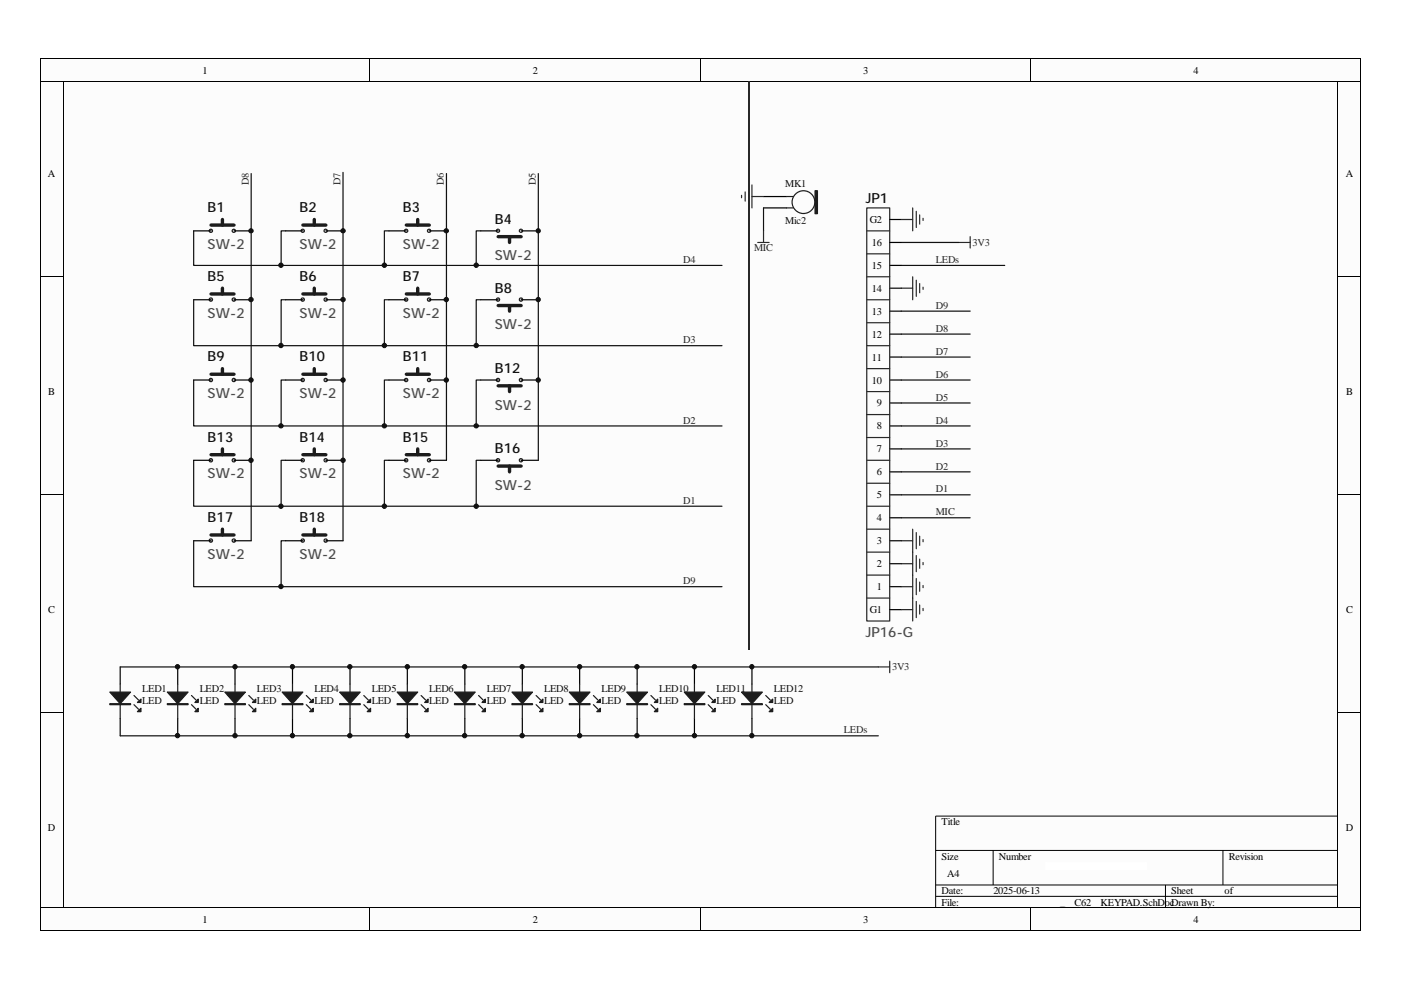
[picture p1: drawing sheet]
<svg xmlns="http://www.w3.org/2000/svg" width="297mm" height="210mm" viewBox="0 0 297 210" stroke-linecap="round" stroke-linejoin="round" font-family="sans-serif">
<g fill="#fcfcfc">
<path d="M8.5 12.6h280v184.8h-280z"/>
<path d="M13.4 17.4h270.2v175.1h-270.2z"/>
</g>
<g fill="none" stroke="#000" stroke-width=".21">
<path d="M8.4 17.4h280.1M8.4 12.5h280.1M8.5 12.5v184.9M13.4 17.3v175.2M78.4 12.5v4.9M148.5 12.5v4.9M218.5 12.5v4.9M283.6 17.3v175.2M288.5 12.5v184.9M8.4 58.7h5M283.6 58.7h4.9M8.4 104.9h5"/>
<path d="M283.6 104.9h4.9M8.4 151.1h5M283.6 151.1h4.9M283.6 173h-85.2v19.5M8.4 192.5h280.1M8.4 197.3h280.1M78.4 192.4v5M148.5 192.4v5M198.4 180.3h85.2M198.4 187.6h85.2M198.4 190h85.2M210.6 180.3v7.3"/>
<path d="M218.5 192.4v5M247.1 187.6v4.9M259.3 180.3v7.3"/>
</g>
<path d="M60.6 49h3.6M69.1 49h3.6M82.5 49h3.6M91 49h3.7M161.9 44.1h4.9M161.9 41.7h4.9" fill="none" stroke="#000" stroke-width=".25"/>
<g fill="none" stroke="#1c1c1c" stroke-width=".25">
<path d="M166.8 41.7h1.4M166.8 44.1h1.4"/>
<circle cx="170.4" cy="42.9" r="2.41"/>
</g>
<path d="M172.8 40.4h.5v4.9h-.5z" fill-rule="evenodd" fill="#1c1c1c" stroke="#1c1c1c" stroke-width=".25"/>
<g fill="none" stroke="#0e0e0e" stroke-width=".25">
<path d="M94.7 36.8v60.8M41.1 49v7.3h112M60.6 49h-1v7.3M82.5 49h-1v7.3M101.9 49h-.9v7.3M161.9 44.1v4.9M41.1 63.6v9.7h112M60.6 63.6h-1v9.7M82.5 63.6h-1v9.7M101.9 63.6h-.9v9.7M41.1 80.6v9.7h112M41.1 97.6v9.7h112"/>
<path d="M60.6 80.6h-1v9.7M60.6 97.6h-1v9.7M82.5 80.6h-1v9.7M82.5 97.6h-1v9.7M101.9 97.6h-.9v9.7M101.9 80.6h-.9v9.7"/>
</g>
<path d="M158.7 17.3v120.4M159.4 39.2v4.9M157.2 41.4v.5M158 40.7v1.9M159.4 41.7h2.5M160.7 51.4h2.4M161.9 49v2.4" fill="none" stroke="#262626" stroke-width=".25"/>
<path d="M64.1 48.9h.2v.1h-.2zM64.2 47.7h4.9M66.6 46.5v1.2M69 48.9h.1v.1h-.1zM86 48.9h.2v.1h-.2zM86.1 47.7h4.9M88.6 46.5v1.2M90.9 48.9h.2v.1h-.2z" fill="none" stroke="#1c1c1c" stroke-width=".72"/>
<g fill="#fcfcfc" stroke="#1c1c1c" stroke-width=".72">
<path d="M110.4 48.9h.1v.1h-.1z" fill-rule="evenodd"/>
<path d="M105.5 48.9h.2v.1h-.2z" fill-rule="evenodd"/>
</g>
<g fill="none" stroke="#000" stroke-width=".25">
<path d="M101.9 49h3.7M110.5 49h3.6M60.6 63.6h3.6M69.1 63.6h3.6M82.5 63.6h3.6M91 63.6h3.7M41.1 97.6h3.6M49.6 97.6h3.7M60.6 97.6h3.6M60.6 80.6h3.6M69.1 97.6h3.6M69.1 80.6h3.6"/>
<path d="M82.5 97.6h3.6M82.5 80.6h3.6M91 97.6h3.7M91 80.6h3.7"/>
</g>
<g fill="none" stroke="#1c1c1c" stroke-width=".72">
<path d="M105.6 50.2h4.9M108 50.2v1.2M64.1 63.4h.2v.2h-.2zM64.2 79.3h4.9M64.2 62.3h4.9M66.6 61.1v1.2M66.6 78.2v1.1M69 63.4h.1v.2h-.1zM86 63.4h.2v.2h-.2zM86.1 79.3h4.9M86.1 62.3h4.9M88.6 61.1v1.2"/>
<path d="M88.6 78.2v1.1M90.9 63.4h.2v.2h-.2zM44.6 97.5h.2v.2h-.2zM44.7 96.4h4.9M47.2 95.2v1.2M49.5 97.5h.2v.2h-.2zM64.1 97.5h.2v.2h-.2zM64.1 80.5h.2v.2h-.2zM64.2 96.4h4.9M66.6 95.2v1.2M69 97.5h.1v.2h-.1zM69 80.5h.1v.2h-.1z"/>
<path d="M86 80.5h.2v.2h-.2zM86 97.5h.2v.2h-.2zM86.1 96.4h4.9M88.6 95.2v1.2M90.9 80.5h.2v.2h-.2zM90.9 97.5h.2v.2h-.2z"/>
</g>
<g fill="#fcfcfc" stroke="#1c1c1c" stroke-width=".72">
<path d="M110.4 97.5h.1v.2h-.1z" fill-rule="evenodd"/>
<path d="M105.5 97.5h.2v.2h-.2z" fill-rule="evenodd"/>
</g>
<path d="M101.9 97.6h3.7M110.5 97.6h3.6" fill="none" stroke="#000" stroke-width=".25"/>
<path d="M105.6 98.8h4.9M108 98.8v1.2" fill="none" stroke="#1c1c1c" stroke-width=".72"/>
<g fill="#fcfcfc" stroke="#1c1c1c" stroke-width=".72">
<path d="M110.4 80.5h.1v.2h-.1z" fill-rule="evenodd"/>
<path d="M105.5 80.5h.2v.2h-.2z" fill-rule="evenodd"/>
</g>
<path d="M101.9 80.6h3.7M110.5 80.6h3.6" fill="none" stroke="#000" stroke-width=".25"/>
<path d="M105.6 81.8h4.9M108 81.8v1.2" fill="none" stroke="#1c1c1c" stroke-width=".72"/>
<g fill="#fcfcfc" stroke="#1c1c1c" stroke-width=".72">
<path d="M110.4 63.4h.1v.2h-.1z" fill-rule="evenodd"/>
<path d="M105.5 63.4h.2v.2h-.2z" fill-rule="evenodd"/>
</g>
<g fill="none" stroke="#000" stroke-width=".25">
<path d="M41.1 49h3.6M49.6 49h3.7M188.6 56.3h2.5M188.6 51.4h2.5M188.6 46.5h2.5M41.1 63.6h3.6M49.6 63.6h3.7M101.9 63.6h3.7M110.5 63.6h3.6M188.6 75.7h2.5M188.6 70.8h2.5M188.6 66h2.5"/>
<path d="M188.6 61.1h2.5M41.1 80.6h3.6M49.6 80.6h3.7M188.6 80.6h2.5M188.6 95.2h2.5M188.6 90.3h2.5M188.6 85.4h2.5M41.1 114.7h3.6M49.6 114.7h3.7M60.6 114.7h3.6M69.1 114.7h3.6M188.6 114.7h2.5"/>
<path d="M188.6 119.5h2.5M188.6 109.8h2.5M188.6 104.9h2.5M188.6 100h2.5M188.6 124.4h2.5M188.6 129.3h2.5M25.5 141.4v3.6M25.5 152.3v3.7M37.7 141.4v3.6M37.7 152.3v3.7M49.8 141.4v3.6M49.8 152.3v3.7"/>
<path d="M62 141.4v3.6M62 152.3v3.7M74.2 141.4v3.6M74.2 152.3v3.7M86.4 141.4v3.6M86.4 152.3v3.7M98.6 141.4v3.6M98.6 152.3v3.7M110.7 141.4v3.6M110.7 152.3v3.7M122.9 141.4v3.6M122.9 152.3v3.7"/>
<path d="M135.1 141.4v3.6M135.1 152.3v3.7M147.2 141.4v3.6M147.2 152.3v3.7M159.4 141.4v3.6M159.4 152.3v3.7"/>
</g>
<g fill="none" stroke="#1c1c1c" stroke-width=".72">
<path d="M44.6 48.9h.2v.1h-.2zM44.7 47.7h4.9M47.2 46.5v1.2M49.5 48.9h.2v.1h-.2zM44.6 63.4h.2v.2h-.2zM44.7 62.3h4.9M44.7 79.3h4.9M47.2 61.1v1.2M47.2 78.2v1.1M49.5 63.4h.2v.2h-.2zM105.6 64.8h4.9M108 64.8v1.2"/>
<path d="M44.6 80.5h.2v.2h-.2zM49.5 80.5h.2v.2h-.2zM44.6 114.5h.2v.2h-.2zM44.7 113.4h4.9M47.2 112.2v1.2M49.5 114.5h.2v.2h-.2zM64.1 114.5h.2v.2h-.2zM64.2 113.4h4.9M66.6 112.2v1.2M69 114.5h.1v.2h-.1z"/>
</g>
<g fill="none" stroke="#0e0e0e" stroke-width=".25">
<path d="M53.3 36.8v77.9M72.7 36.5v78.2M114.1 36.8v60.8M191.1 56.3h21.9M191.1 51.4h12.2M191.1 75.7h14.6M191.1 70.8h14.6M191.1 66h14.6M191.1 95.2h14.6M191.1 90.3h14.6M191.1 85.4h14.6M191.1 80.6h14.6"/>
<path d="M41.1 114.7v9.7h112M60.6 114.7h-1v9.7M191.1 104.9h14.6M191.1 100h14.6M191.1 109.8h14.6M25.5 141.4h160.7M25.5 156h160.7"/>
</g>
<g fill="none" stroke="#262626" stroke-width=".25">
<path d="M183.8 44.1h4.8v87.6h-4.8zM183.8 58.7h4.8M183.8 53.8h4.8M183.8 49h4.8M191.1 46.5h2.4M193.5 44.1v4.9M193.5 58.7v4.9M194.3 44.8v3.4M194.3 59.4v3.4M195 45.6v1.9M195.7 46.3v.5M203.3 51.4h2.4"/>
<path d="M205.7 50.2v2.4M183.8 78.2h4.8M183.8 73.3h4.8M183.8 68.4h4.8M183.8 63.6h4.8M191.1 61.1h2.4M195 60.1v2M195.7 60.9v.5M183.8 97.6h4.8M183.8 92.8h4.8M183.8 87.9h4.8M183.8 83h4.8"/>
<path d="M183.8 117.1h4.8M183.8 112.2h4.8M183.8 107.3h4.8M183.8 102.5h4.8M191.1 114.7h2.4M191.1 119.5h2.4M193.5 112.2v19.5M194.3 112.9v3.4M194.3 117.8v3.4M195 113.7v1.9M195 118.5v2M195.7 114.4v.5"/>
<path d="M195.7 119.3v.4M183.8 121.9h4.8M183.8 126.8h4.8M191.1 124.4h2.4M191.1 129.3h2.4M194.3 122.7v3.4M194.3 127.5v3.5M195 123.4v2M195 128.3v1.9M195.7 124.1v.5M195.7 129v.5M186.2 141.4h2.4"/>
<path d="M188.6 140.2v2.4"/>
</g>
<g fill="none" stroke="#1c1c1c" stroke-width=".25">
<path d="M25.5 145v7.3M28.4 149.4l1 1M28.4 147.5l1 .9M37.7 145v7.3M40.6 149.4l1 1M40.6 147.5l1 .9M49.8 145v7.3M52.7 149.4l1 1M52.7 147.5l1 .9M62 145v7.3M64.9 149.4l1 1M64.9 147.5l1 .9"/>
<path d="M74.2 145v7.3M77.1 149.4l1 1M77.1 147.5l1 .9M86.4 145v7.3M89.3 149.4l1 1M89.3 147.5l1 .9M98.6 145v7.3M101.5 149.4l.9 1M101.5 147.5l.9 .9M110.7 145v7.3M113.7 149.4l.9 1M113.7 147.5l.9 .9"/>
<path d="M122.9 145v7.3M125.8 149.4l1 1M125.8 147.5l1 .9M135.1 145v7.3M138 149.4l1 1M138 147.5l1 .9M147.2 145v7.3M150.2 149.4l.9 1M150.2 147.5l.9 .9M159.4 145v7.3M162.3 149.4l1 1M162.3 147.5l1 .9"/>
</g>
<g fill="#1c1c1c" stroke="#1c1c1c" stroke-width=".25">
<path d="M23.3 146.7h4.4l-2.2 2.5z" fill-rule="evenodd"/>
<path d="M23.3 149.2h4.4v.2h-4.4z" fill-rule="evenodd"/>
<path d="M29.1 150.9l.8-.7v.7z" fill-rule="evenodd"/>
<path d="M29.1 148.9l.8-.7v.7z" fill-rule="evenodd"/>
<path d="M35.5 146.7h4.4l-2.2 2.5z" fill-rule="evenodd"/>
<path d="M35.5 149.2h4.4v.2h-4.4z" fill-rule="evenodd"/>
<path d="M42 150.2v.7h-.7z" fill-rule="evenodd"/>
<path d="M41.3 148.9l.7-.7v.7z" fill-rule="evenodd"/>
<path d="M47.7 146.7h4.3l-2.2 2.5z" fill-rule="evenodd"/>
<path d="M47.7 149.2h4.3v.2h-4.3z" fill-rule="evenodd"/>
<path d="M54.2 150.2v.7h-.7z" fill-rule="evenodd"/>
<path d="M53.5 148.9l.7-.7v.7z" fill-rule="evenodd"/>
<path d="M59.8 146.7h4.4l-2.2 2.5z" fill-rule="evenodd"/>
<path d="M59.8 149.2h4.4v.2h-4.4z" fill-rule="evenodd"/>
<path d="M65.7 150.9l.7-.7v.7z" fill-rule="evenodd"/>
<path d="M65.7 148.9l.7-.7v.7z" fill-rule="evenodd"/>
<path d="M72 146.7h4.4l-2.2 2.5z" fill-rule="evenodd"/>
<path d="M72 149.2h4.4v.2h-4.4z" fill-rule="evenodd"/>
<path d="M78.6 150.2v.7h-.7z" fill-rule="evenodd"/>
<path d="M77.9 148.9l.7-.7v.7z" fill-rule="evenodd"/>
<path d="M84.2 146.7h4.4l-2.2 2.5z" fill-rule="evenodd"/>
<path d="M84.2 149.2h4.4v.2h-4.4z" fill-rule="evenodd"/>
<path d="M90.8 150.2v.7h-.8z" fill-rule="evenodd"/>
<path d="M90.8 148.2v.7h-.8z" fill-rule="evenodd"/>
<path d="M96.4 146.7h4.4l-2.2 2.5z" fill-rule="evenodd"/>
<path d="M96.4 149.2h4.4v.2h-4.4z" fill-rule="evenodd"/>
<path d="M102.9 150.2v.7h-.7z" fill-rule="evenodd"/>
<path d="M102.2 148.9l.7-.7v.7z" fill-rule="evenodd"/>
<path d="M108.5 146.7h4.4l-2.2 2.5z" fill-rule="evenodd"/>
<path d="M108.5 149.2h4.4v.2h-4.4z" fill-rule="evenodd"/>
<path d="M115.1 150.2v.7h-.7z" fill-rule="evenodd"/>
<path d="M114.4 148.9l.7-.7v.7z" fill-rule="evenodd"/>
<path d="M120.7 146.7h4.4l-2.2 2.5z" fill-rule="evenodd"/>
<path d="M120.7 149.2h4.4v.2h-4.4z" fill-rule="evenodd"/>
<path d="M126.5 150.9l.8-.7v.7z" fill-rule="evenodd"/>
<path d="M126.5 148.9l.8-.7v.7z" fill-rule="evenodd"/>
<path d="M132.9 146.7h4.4l-2.2 2.5z" fill-rule="evenodd"/>
<path d="M132.9 149.2h4.4v.2h-4.4z" fill-rule="evenodd"/>
<path d="M139.4 150.2v.7h-.7z" fill-rule="evenodd"/>
<path d="M138.7 148.9l.7-.7v.7z" fill-rule="evenodd"/>
<path d="M145.1 146.7h4.3l-2.2 2.5z" fill-rule="evenodd"/>
<path d="M145.1 149.2h4.3v.2h-4.3z" fill-rule="evenodd"/>
<path d="M151.6 150.2v.7h-.7z" fill-rule="evenodd"/>
<path d="M150.9 148.9l.7-.7v.7z" fill-rule="evenodd"/>
<path d="M157.2 146.7h4.4l-2.2 2.5z" fill-rule="evenodd"/>
<path d="M157.2 149.2h4.4v.2h-4.4z" fill-rule="evenodd"/>
<path d="M163.1 150.9l.7-.7v.7z" fill-rule="evenodd"/>
<path d="M163.1 148.9l.7-.7v.7z" fill-rule="evenodd"/>
</g>
<g fill="#0e0e0e" stroke="#0e0e0e" stroke-width=".21">
<circle cx="37.6" cy="156" r=".46"/>
<circle cx="37.6" cy="141.4" r=".46"/>
<circle cx="49.8" cy="156" r=".46"/>
<circle cx="49.8" cy="141.4" r=".46"/>
<circle cx="53.2" cy="97.6" r=".46"/>
<circle cx="53.2" cy="80.6" r=".46"/>
<circle cx="53.2" cy="63.5" r=".46"/>
<circle cx="53.2" cy="48.9" r=".46"/>
<circle cx="59.6" cy="124.3" r=".46"/>
<circle cx="59.6" cy="107.3" r=".46"/>
<circle cx="59.6" cy="90.3" r=".46"/>
<circle cx="59.6" cy="73.3" r=".46"/>
<circle cx="59.6" cy="56.2" r=".46"/>
<circle cx="62" cy="156" r=".46"/>
<circle cx="62" cy="141.4" r=".46"/>
<circle cx="72.7" cy="97.6" r=".46"/>
<circle cx="72.7" cy="80.6" r=".46"/>
<circle cx="72.7" cy="63.5" r=".46"/>
<circle cx="72.7" cy="48.9" r=".46"/>
<circle cx="74.2" cy="156" r=".46"/>
<circle cx="74.2" cy="141.4" r=".46"/>
<circle cx="81.5" cy="107.3" r=".46"/>
<circle cx="81.5" cy="90.3" r=".46"/>
<circle cx="81.5" cy="73.3" r=".46"/>
<circle cx="81.5" cy="56.2" r=".46"/>
<circle cx="86.4" cy="156" r=".46"/>
<circle cx="86.4" cy="141.4" r=".46"/>
<circle cx="94.6" cy="80.6" r=".46"/>
<circle cx="94.6" cy="63.5" r=".46"/>
<circle cx="94.6" cy="48.9" r=".46"/>
<circle cx="98.5" cy="156" r=".46"/>
<circle cx="98.5" cy="141.4" r=".46"/>
<circle cx="101" cy="107.3" r=".46"/>
<circle cx="101" cy="90.3" r=".46"/>
<circle cx="101" cy="73.3" r=".46"/>
<circle cx="101" cy="56.2" r=".46"/>
<circle cx="110.7" cy="156" r=".46"/>
<circle cx="110.7" cy="141.4" r=".46"/>
<circle cx="114.1" cy="80.6" r=".46"/>
<circle cx="114.1" cy="63.5" r=".46"/>
<circle cx="114.1" cy="48.9" r=".45"/>
<circle cx="122.9" cy="156" r=".46"/>
<circle cx="122.9" cy="141.4" r=".46"/>
<circle cx="135" cy="156" r=".46"/>
<circle cx="135" cy="141.4" r=".46"/>
<circle cx="147.2" cy="156" r=".46"/>
<circle cx="147.2" cy="141.4" r=".46"/>
<circle cx="159.4" cy="156" r=".46"/>
<circle cx="159.4" cy="141.4" r=".46"/>
</g>
<path d="M221.7 182.9h21.4v1.4h-21.4z" fill="#fff" stroke="#fff" stroke-width=".35"/>
<g font-size="3" fill="#0e0e0e">
<text x="44" y="45">B1</text>
<text x="63.5" y="45">B2</text>
<text x="85.4" y="45">B3</text>
<text x="104.9" y="47.4">B4</text>
<text x="183.6" y="43.1">JP1</text>
<text x="44" y="59.6">B5</text>
<text x="63.5" y="59.6">B6</text>
<text x="85.4" y="59.6">B7</text>
<text x="104.9" y="62">B8</text>
<text x="44" y="76.6">B9</text>
<text x="63.5" y="76.6">B10</text>
<text x="85.4" y="76.6">B11</text>
<text x="104.9" y="79.1">B12</text>
<text x="44" y="93.7">B13</text>
<text x="63.5" y="93.7">B14</text>
<text x="85.4" y="93.7">B15</text>
<text x="104.9" y="96.1">B16</text>
<text x="44" y="110.7">B17</text>
<text x="63.5" y="110.7">B18</text>
</g>
<g font-size="3" fill="#4c4c4c">
<text x="44" y="52.8">SW-2</text>
<text x="63.5" y="52.8">SW-2</text>
<text x="85.4" y="52.8">SW-2</text>
<text x="104.9" y="55.2">SW-2</text>
<text x="44" y="67.4">SW-2</text>
<text x="63.5" y="67.4">SW-2</text>
<text x="85.4" y="67.4">SW-2</text>
<text x="104.9" y="69.8">SW-2</text>
<text x="44" y="84.4">SW-2</text>
<text x="63.5" y="84.4">SW-2</text>
<text x="85.4" y="84.4">SW-2</text>
<text x="104.9" y="86.8">SW-2</text>
<text x="44" y="101.4">SW-2</text>
<text x="63.5" y="101.4">SW-2</text>
<text x="85.4" y="101.4">SW-2</text>
<text x="104.9" y="103.9">SW-2</text>
<text x="44" y="118.5">SW-2</text>
<text x="63.5" y="118.5">SW-2</text>
<text x="183.6" y="135">JP16-G</text>
</g>
<g font-size="2.2">
<text x="43" y="15.6">1</text>
<text x="113" y="15.6">2</text>
<text x="183" y="15.6">3</text>
<text x="253" y="15.6">4</text>
<text x="10.2" y="37.5">A</text>
<text x="285.4" y="37.5">A</text>
<text x="184.4" y="47.3">G2</text>
<text x="184.9" y="52.1">16</text>
<text x="184.9" y="57">15</text>
<text x="184.9" y="61.9">14</text>
<text x="184.9" y="71.6">12</text>
<text x="184.9" y="66.7">13</text>
<text x="184.9" y="76.5">11</text>
<text x="10.2" y="83.7">B</text>
<text x="184.9" y="81.3">10</text>
<text x="285.4" y="83.7">B</text>
<text x="185.9" y="86.2">9</text>
<text x="185.9" y="95.9">7</text>
<text x="185.9" y="91">8</text>
<text x="185.9" y="100.8">6</text>
<text x="185.9" y="105.6">5</text>
<text x="185.9" y="110.5">4</text>
<text x="185.9" y="115.4">3</text>
<text x="185.9" y="125.1">1</text>
<text x="185.9" y="120.2">2</text>
<text x="10.2" y="129.9">C</text>
<text x="184.4" y="130">G1</text>
<text x="285.4" y="129.9">C</text>
<text x="10.2" y="176.2">D</text>
<text x="199.6" y="174.9">Title</text>
<text x="285.3" y="176.2">D</text>
<text x="199.6" y="182.3">Size</text>
<text x="200.8" y="185.9">A4</text>
<text x="211.8" y="182.3">Number</text>
<text x="260.5" y="182.3">Revision</text>
<text x="199.6" y="189.5">Date:</text>
<text x="199.6" y="192">File:</text>
<text x="210.6" y="189.5">2025-06-13</text>
<text x="224.8" y="192">_</text>
<text x="227.8" y="192">C62</text>
<text x="233.4" y="192">KEYPAD.SchDocDrawn By:</text>
<text x="248.3" y="189.5">Sheet</text>
<text x="259.6" y="189.5">of</text>
<text x="43" y="195.6">1</text>
<text x="113" y="195.6">2</text>
<text x="183" y="195.6">3</text>
<text x="253" y="195.6">4</text>
</g>
<g font-size="2.2" fill="#262626">
<text x="52.7" y="39.3" transform="rotate(-90 52.7 39.3)">D8</text>
<text x="72.2" y="39.3" transform="rotate(-90 72.2 39.3)">D7</text>
<text x="94.1" y="39.3" transform="rotate(-90 94.1 39.3)">D6</text>
<text x="113.6" y="39.3" transform="rotate(-90 113.6 39.3)">D5</text>
<text x="159.9" y="53.3">MIC</text>
<text x="206.2" y="52.1">3V3</text>
<text x="144.8" y="55.8">D4</text>
<text x="198.4" y="55.8">LEDs</text>
<text x="198.4" y="65.5">D9</text>
<text x="198.4" y="70.4">D8</text>
<text x="144.8" y="72.8">D3</text>
<text x="198.4" y="75.2">D7</text>
<text x="198.4" y="80.1">D6</text>
<text x="144.8" y="89.8">D2</text>
<text x="198.4" y="89.8">D4</text>
<text x="198.4" y="85">D5</text>
<text x="198.4" y="94.7">D3</text>
<text x="198.4" y="99.6">D2</text>
<text x="144.8" y="106.9">D1</text>
<text x="198.4" y="104.4">D1</text>
<text x="198.4" y="109.3">MIC</text>
<text x="144.8" y="123.9">D9</text>
<text x="189.1" y="142.1">3V3</text>
<text x="178.9" y="155.5">LEDs</text>
</g>
<g font-size="2.2" fill="#0e0e0e">
<text x="166.5" y="39.7">MK1</text>
<text x="166.5" y="47.5">Mic2</text>
<text x="30.1" y="146.7">LED1</text>
<text x="30.1" y="149.2">LED</text>
<text x="42.3" y="146.7">LED2</text>
<text x="42.3" y="149.2">LED</text>
<text x="54.5" y="146.7">LED3</text>
<text x="54.5" y="149.2">LED</text>
<text x="66.7" y="146.7">LED4</text>
<text x="66.7" y="149.2">LED</text>
<text x="78.8" y="146.7">LED5</text>
<text x="78.8" y="149.2">LED</text>
<text x="91" y="146.7">LED6</text>
<text x="91" y="149.2">LED</text>
<text x="103.2" y="146.7">LED7</text>
<text x="103.2" y="149.2">LED</text>
<text x="115.4" y="146.7">LED8</text>
<text x="115.4" y="149.2">LED</text>
<text x="127.6" y="146.7">LED9</text>
<text x="127.6" y="149.2">LED</text>
<text x="139.7" y="146.7">LED10</text>
<text x="139.7" y="149.2">LED</text>
<text x="151.9" y="146.7">LED11</text>
<text x="151.9" y="149.2">LED</text>
<text x="164.1" y="146.7">LED12</text>
<text x="164.1" y="149.2">LED</text>
</g>
</svg>
